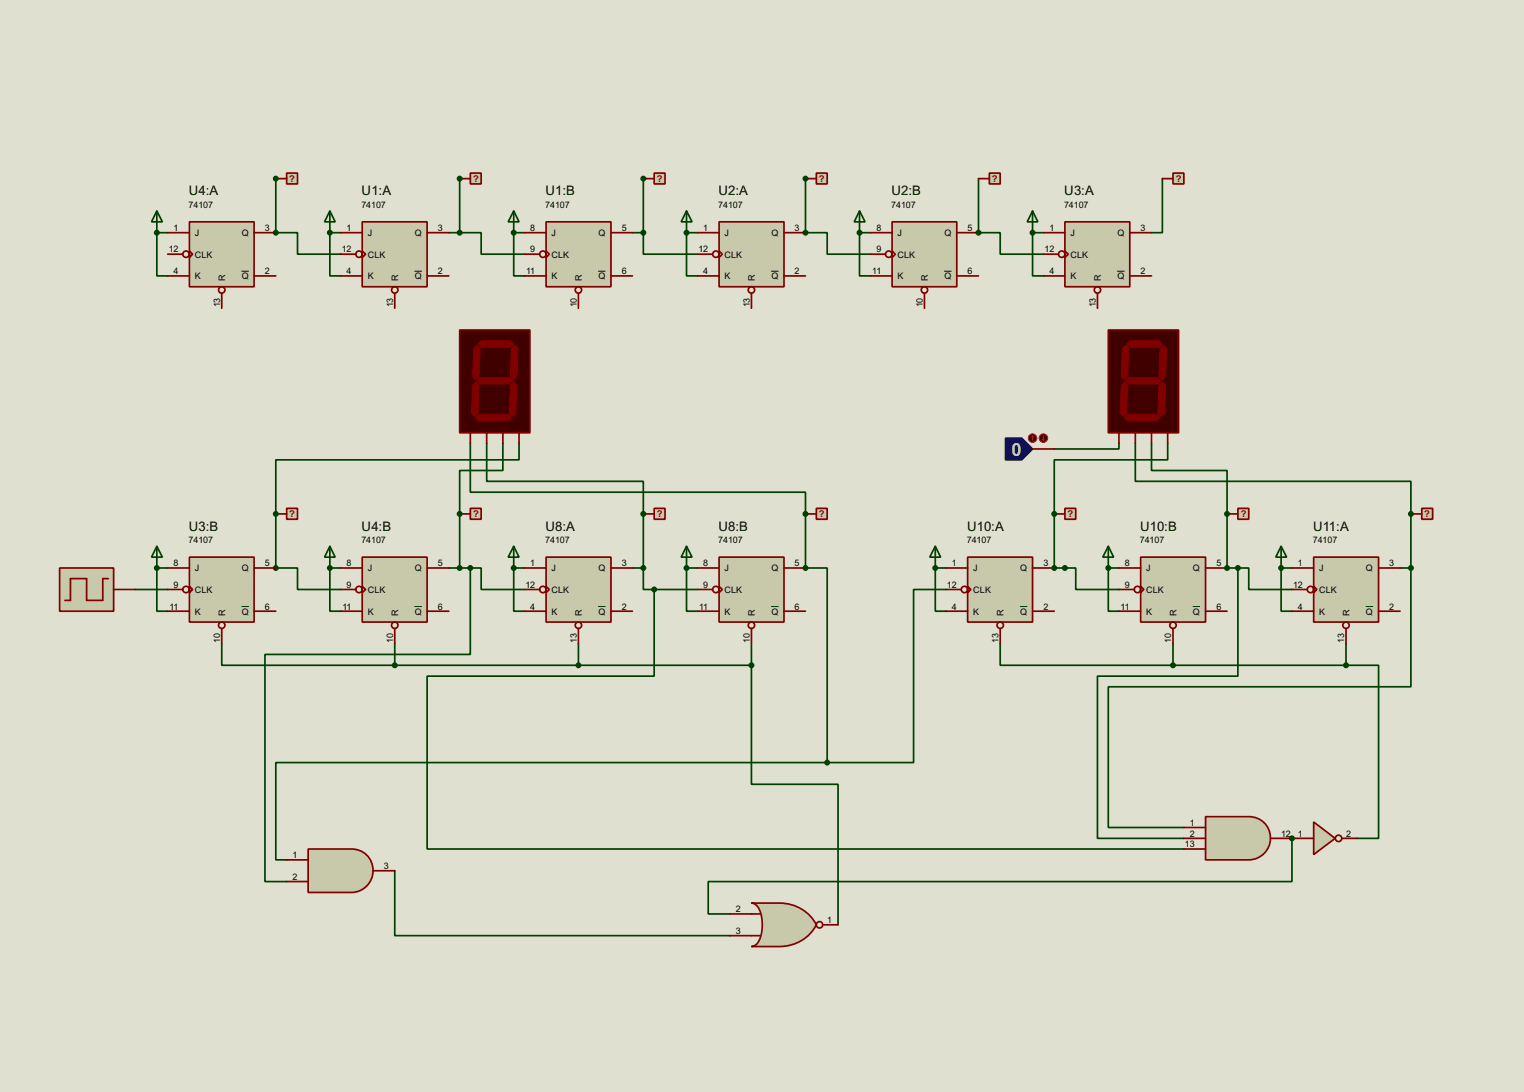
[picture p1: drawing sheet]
<svg xmlns="http://www.w3.org/2000/svg" width="358mm" height="256mm" viewBox="0 0 358 256" stroke-linecap="round" stroke-linejoin="round" font-family="sans-serif">
<path d="M0 0h358.1v256.5h-358.1z" fill="#e0e0d0"/>
<circle cx="64.8" cy="54.7" r=".2" fill="#004000"/>
<path d="M36.9 54.7v10.1h2.5" fill="none" stroke="#004000" stroke-width=".4"/>
<circle cx="36.9" cy="54.7" r=".2" fill="#004000"/>
<path d="M36.9 54.7h2.5M64.8 54.7h5.1v5h10.2M77.5 54.7h2.6" fill="none" stroke="#004000" stroke-width=".4"/>
<circle cx="77.5" cy="54.7" r=".2" fill="#004000"/>
<path d="M77.5 54.7v10.1h2.6M120.7 54.7v10.1h2.5" fill="none" stroke="#004000" stroke-width=".4"/>
<circle cx="120.7" cy="54.7" r=".2" fill="#004000"/>
<path d="M105.5 54.7h7.6v5h10.1M120.7 54.7h2.5M161.3 54.7v10.1h2.6" fill="none" stroke="#004000" stroke-width=".4"/>
<circle cx="161.3" cy="54.7" r=".2" fill="#004000"/>
<path d="M148.6 54.7h2.6v5h12.7M161.3 54.7h2.6M229.9 42v12.7" fill="none" stroke="#004000" stroke-width=".4"/>
<circle cx="229.9" cy="54.7" r=".2" fill="#004000"/>
<path d="M202 54.7v10.1h2.5" fill="none" stroke="#004000" stroke-width=".4"/>
<circle cx="202" cy="54.7" r=".2" fill="#004000"/>
<path d="M202 54.7h2.5M229.9 54.7h5.1v5h10.2M242.6 54.7h2.6M273.1 42v12.7h-2.5" fill="none" stroke="#004000" stroke-width=".4"/>
<circle cx="242.6" cy="54.7" r=".2" fill="#004000"/>
<path d="M242.6 54.7v10.1h2.6" fill="none" stroke="#004000" stroke-width=".4"/>
<circle cx="189.3" cy="54.7" r=".2" fill="#004000"/>
<path d="M64.8 42v12.7M189.3 54.7h5.1v5h10.1" fill="none" stroke="#004000" stroke-width=".4"/>
<circle cx="64.8" cy="42" r=".2" fill="#004000"/>
<path d="M108 42v12.7" fill="none" stroke="#004000" stroke-width=".4"/>
<circle cx="108" cy="42" r=".2" fill="#004000"/>
<path d="M151.2 42v12.7" fill="none" stroke="#004000" stroke-width=".4"/>
<circle cx="151.2" cy="42" r=".2" fill="#004000"/>
<path d="M189.3 42v12.7" fill="none" stroke="#004000" stroke-width=".4"/>
<g fill="#004000">
<circle cx="189.3" cy="42" r=".2"/>
<circle cx="36.9" cy="133.4" r=".2"/>
</g>
<path d="M64.8 133.4h5.1v5.1h10.2M77.5 133.4h2.6" fill="none" stroke="#004000" stroke-width=".4"/>
<circle cx="77.5" cy="133.4" r=".2" fill="#004000"/>
<path d="M77.5 133.4v10.2h2.6M120.7 133.4v10.2h2.5" fill="none" stroke="#004000" stroke-width=".4"/>
<circle cx="120.7" cy="133.4" r=".2" fill="#004000"/>
<path d="M105.5 133.4h2.5M120.7 133.4h2.5M161.3 133.4v10.2h2.6" fill="none" stroke="#004000" stroke-width=".4"/>
<circle cx="161.3" cy="133.4" r=".2" fill="#004000"/>
<path d="M148.6 133.4h2.6M161.3 133.4h2.6" fill="none" stroke="#004000" stroke-width=".4"/>
<circle cx="189.3" cy="133.4" r=".2" fill="#004000"/>
<path d="M64.8 120.7v12.7" fill="none" stroke="#004000" stroke-width=".4"/>
<circle cx="64.8" cy="120.7" r=".2" fill="#004000"/>
<path d="M108 120.7v12.7" fill="none" stroke="#004000" stroke-width=".4"/>
<circle cx="108" cy="120.7" r=".2" fill="#004000"/>
<path d="M151.2 120.7v12.7" fill="none" stroke="#004000" stroke-width=".4"/>
<circle cx="151.2" cy="120.7" r=".2" fill="#004000"/>
<path d="M189.3 120.7v12.7" fill="none" stroke="#004000" stroke-width=".4"/>
<circle cx="189.3" cy="120.7" r=".2" fill="#004000"/>
<path d="M110.5 104.2v11.4h78.8v5.1M114.4 104.2v8.9h36.8v7.6M118.2 104.2v6.3h-10.2v10.2M122 104.2v3.8h-57.2v12.7M36.9 133.4h2.5M108 133.4h5.1v5.1h10.1M189.3 133.4h5.1v45.7" fill="none" stroke="#004000" stroke-width=".4"/>
<circle cx="64.8" cy="133.4" r=".2" fill="#004000"/>
<path d="M36.9 133.4v10.2h2.5M219.8 133.4v10.2h2.5M222.3 138.5h-7.6v40.6h-20.3" fill="none" stroke="#004000" stroke-width=".4"/>
<circle cx="219.8" cy="133.4" r=".2" fill="#004000"/>
<path d="M219.8 133.4h2.5" fill="none" stroke="#004000" stroke-width=".4"/>
<circle cx="288.3" cy="133.4" r=".2" fill="#004000"/>
<path d="M260.4 133.4v10.2h2.5" fill="none" stroke="#004000" stroke-width=".4"/>
<circle cx="260.4" cy="133.4" r=".2" fill="#004000"/>
<path d="M260.4 133.4h2.5M301 133.4h2.6" fill="none" stroke="#004000" stroke-width=".4"/>
<circle cx="301" cy="133.4" r=".2" fill="#004000"/>
<path d="M301 133.4v10.2h2.6" fill="none" stroke="#004000" stroke-width=".4"/>
<circle cx="247.7" cy="133.4" r=".2" fill="#004000"/>
<path d="M247.7 120.7v12.7" fill="none" stroke="#004000" stroke-width=".4"/>
<circle cx="247.7" cy="120.7" r=".2" fill="#004000"/>
<path d="M274.4 104.2v3.8h-26.7v12.7" fill="none" stroke="#004000" stroke-width=".4"/>
<circle cx="331.5" cy="120.7" r=".2" fill="#004000"/>
<path d="M266.8 104.2v8.9h64.7v7.6M288.3 120.7v12.7" fill="none" stroke="#004000" stroke-width=".4"/>
<circle cx="288.3" cy="120.7" r=".2" fill="#004000"/>
<g fill="none" stroke="#004000" stroke-width=".4">
<path d="M262.9 104.2v1.3h-15.2M270.6 104.2v6.3h17.7v10.2M31.8 138.5h7.6M110.5 133.4v20.3h-48.2v53.4h5.1M151.2 133.4v5.1h2.5M153.7 138.5v20.3h-53.3v40.6h177.8M153.7 138.5h10.2M247.7 133.4h5.1v5.1h10.1M288.3 133.4h2.6M290.9 133.4h2.5v5.1h10.2M290.9 133.4v25.4h-33v38.1h20.3M329 133.4h2.5"/>
<path d="M331.5 133.4v27.9h-71.1v33.1h17.8M331.5 120.7v12.7M52.1 151.2v5.1h40.7M92.8 156.3h83.8M92.8 151.2v5.1M135.9 151.2v5.1M176.6 156.3v27.9h20.3v33M176.6 151.2v5.1M194.4 179.1h-129.6v22.9h2.6M92.8 204.5v15.3h78.7"/>
</g>
<circle cx="303.6" cy="196.9" r=".2" fill="#004000"/>
<path d="M303.6 196.9v10.2h-137.2v7.6h5.1" fill="none" stroke="#004000" stroke-width=".4"/>
<circle cx="303.6" cy="196.9" r=".2" fill="#004000"/>
<g fill="none" stroke="#004000" stroke-width=".4">
<path d="M36.9 49.6l1.3 2.5h-2.6zM36.9 49.6v5.1M77.5 49.6l1.3 2.5h-2.5zM77.5 49.6v5.1M120.7 49.6l1.3 2.5h-2.6zM120.7 49.6v5.1M161.3 49.6l1.3 2.5h-2.5zM161.3 49.6v5.1M235 151.2v5.1h40.6M275.6 156.3h40.7M275.6 151.2v5.1M316.3 156.3h7.6v40.6h-5.1"/>
<path d="M316.3 151.2v5.1"/>
</g>
<path d="M67.4 40.7h2.5v2.5h-2.5z" fill="#c8c8aa" stroke="#800000" stroke-width=".4"/>
<path d="M64.8 42h2.6" fill="none" stroke="#800000" stroke-width=".4"/>
<path d="M110.5 40.7h2.6v2.5h-2.6z" fill="#c8c8aa" stroke="#800000" stroke-width=".4"/>
<path d="M108 42h2.5" fill="none" stroke="#800000" stroke-width=".4"/>
<path d="M153.7 40.7h2.6v2.5h-2.6z" fill="#c8c8aa" stroke="#800000" stroke-width=".4"/>
<path d="M151.2 42h2.5" fill="none" stroke="#800000" stroke-width=".4"/>
<path d="M191.8 40.7h2.6v2.5h-2.6z" fill="#c8c8aa" stroke="#800000" stroke-width=".4"/>
<path d="M189.3 42h2.5" fill="none" stroke="#800000" stroke-width=".4"/>
<path d="M44.5 52.1h15.2v15.3h-15.2z" fill="#c8c8aa" stroke="#800000" stroke-width=".4"/>
<g fill="none" stroke="#800000" stroke-width=".4">
<path d="M39.4 54.7h5.1M39.4 59.7h3.6M44.5 59l.8 .7-.8 .8zM59.7 54.7h5.1M39.4 64.8h5.1M52.1 68.9v3.5M59.7 64.8h5.1"/>
<circle cx="43.7" cy="59.7" r=".75"/>
<circle cx="52.1" cy="68.1" r=".75"/>
</g>
<path d="M56.8 63.7h1.7" fill="none" stroke="#000" stroke-width=".23"/>
<g fill="#004000" stroke="#004000" stroke-width=".4">
<circle cx="64.8" cy="54.7" r=".5"/>
<circle cx="36.8" cy="54.7" r=".5"/>
</g>
<path d="M85.1 52.1h15.3v15.3h-15.3z" fill="#c8c8aa" stroke="#800000" stroke-width=".4"/>
<g fill="none" stroke="#800000" stroke-width=".4">
<path d="M80.1 54.7h5M80.1 59.7h3.5M85.1 59l.8 .7-.8 .8zM100.4 54.7h5.1M80.1 64.8h5M92.8 68.9v3.5M100.4 64.8h5.1"/>
<circle cx="84.3" cy="59.7" r=".75"/>
<circle cx="92.7" cy="68.1" r=".75"/>
</g>
<path d="M97.4 63.7h1.7" fill="none" stroke="#000" stroke-width=".23"/>
<circle cx="77.5" cy="54.7" r=".5" fill="#004000" stroke="#004000" stroke-width=".4"/>
<path d="M128.3 52.1h15.3v15.3h-15.3z" fill="#c8c8aa" stroke="#800000" stroke-width=".4"/>
<g fill="none" stroke="#800000" stroke-width=".4">
<path d="M123.2 54.7h5.1M123.2 59.7h3.6M128.3 59l.8 .7-.8 .8zM143.6 54.7h5M123.2 64.8h5.1M135.9 68.9v3.5M143.6 64.8h5"/>
<circle cx="127.5" cy="59.7" r=".75"/>
<circle cx="135.9" cy="68.1" r=".75"/>
</g>
<path d="M140.6 63.7h1.7" fill="none" stroke="#000" stroke-width=".23"/>
<g fill="#004000" stroke="#004000" stroke-width=".4">
<circle cx="120.7" cy="54.7" r=".5"/>
<circle cx="108" cy="54.7" r=".5"/>
</g>
<path d="M169 52.1h15.2v15.3h-15.2z" fill="#c8c8aa" stroke="#800000" stroke-width=".4"/>
<g fill="none" stroke="#800000" stroke-width=".4">
<path d="M163.9 54.7h5.1M163.9 59.7h3.5M169 59l.7 .7-.7 .8zM184.2 54.7h5.1M163.9 64.8h5.1M176.6 68.9v3.5M184.2 64.8h5.1"/>
<circle cx="168.2" cy="59.7" r=".75"/>
<circle cx="176.5" cy="68.1" r=".75"/>
</g>
<path d="M181.2 63.7h1.7" fill="none" stroke="#000" stroke-width=".23"/>
<g fill="#004000" stroke="#004000" stroke-width=".4">
<circle cx="161.3" cy="54.7" r=".5"/>
<circle cx="151.1" cy="54.7" r=".5"/>
</g>
<path d="M202 49.6l1.3 2.5h-2.6zM202 49.6v5.1M242.6 49.6l1.3 2.5h-2.5zM242.6 49.6v5.1" fill="none" stroke="#004000" stroke-width=".4"/>
<path d="M232.5 40.7h2.5v2.5h-2.5z" fill="#c8c8aa" stroke="#800000" stroke-width=".4"/>
<path d="M229.9 42h2.6" fill="none" stroke="#800000" stroke-width=".4"/>
<path d="M275.6 40.7h2.6v2.5h-2.6z" fill="#c8c8aa" stroke="#800000" stroke-width=".4"/>
<path d="M273.1 42h2.5" fill="none" stroke="#800000" stroke-width=".4"/>
<path d="M209.6 52.1h15.2v15.3h-15.2z" fill="#c8c8aa" stroke="#800000" stroke-width=".4"/>
<g fill="none" stroke="#800000" stroke-width=".4">
<path d="M204.5 54.7h5.1M204.5 59.7h3.6M209.6 59l.8 .7-.8 .8zM224.8 54.7h5.1M204.5 64.8h5.1M217.2 68.9v3.5M224.8 64.8h5.1"/>
<circle cx="208.8" cy="59.7" r=".75"/>
<circle cx="217.2" cy="68.1" r=".75"/>
</g>
<path d="M221.9 63.7h1.7" fill="none" stroke="#000" stroke-width=".23"/>
<g fill="#004000" stroke="#004000" stroke-width=".4">
<circle cx="229.9" cy="54.7" r=".5"/>
<circle cx="201.9" cy="54.7" r=".5"/>
</g>
<path d="M250.2 52.1h15.3v15.3h-15.3z" fill="#c8c8aa" stroke="#800000" stroke-width=".4"/>
<g fill="none" stroke="#800000" stroke-width=".4">
<path d="M245.2 54.7h5M245.2 59.7h3.5M250.2 59l.8 .7-.8 .8zM265.5 54.7h5.1M245.2 64.8h5M257.9 68.9v3.5M265.5 64.8h5.1"/>
<circle cx="249.4" cy="59.7" r=".75"/>
<circle cx="257.8" cy="68.1" r=".75"/>
</g>
<path d="M262.5 63.7h1.7" fill="none" stroke="#000" stroke-width=".23"/>
<g fill="#004000" stroke="#004000" stroke-width=".4">
<circle cx="242.6" cy="54.7" r=".5"/>
<circle cx="189.2" cy="54.7" r=".5"/>
<circle cx="64.8" cy="42" r=".5"/>
<circle cx="108" cy="42" r=".5"/>
<circle cx="151.1" cy="42" r=".5"/>
<circle cx="189.2" cy="42" r=".5"/>
</g>
<path d="M36.9 128.3l1.3 2.6h-2.6zM36.9 128.3v5.1M77.5 128.3l1.3 2.6h-2.5zM77.5 128.3v5.1M120.7 128.3l1.3 2.6h-2.6zM120.7 128.3v5.1M161.3 128.3l1.3 2.6h-2.5zM161.3 128.3v5.1" fill="none" stroke="#004000" stroke-width=".4"/>
<path d="M67.4 119.4h2.5v2.6h-2.5z" fill="#c8c8aa" stroke="#800000" stroke-width=".4"/>
<path d="M64.8 120.7h2.6" fill="none" stroke="#800000" stroke-width=".4"/>
<path d="M110.5 119.4h2.6v2.6h-2.6z" fill="#c8c8aa" stroke="#800000" stroke-width=".4"/>
<path d="M108 120.7h2.5" fill="none" stroke="#800000" stroke-width=".4"/>
<path d="M153.7 119.4h2.6v2.6h-2.6z" fill="#c8c8aa" stroke="#800000" stroke-width=".4"/>
<path d="M151.2 120.7h2.5" fill="none" stroke="#800000" stroke-width=".4"/>
<path d="M191.8 119.4h2.6v2.6h-2.6z" fill="#c8c8aa" stroke="#800000" stroke-width=".4"/>
<path d="M189.3 120.7h2.5" fill="none" stroke="#800000" stroke-width=".4"/>
<g fill="#004000" stroke="#004000" stroke-width=".4">
<circle cx="64.8" cy="133.4" r=".5"/>
<circle cx="36.8" cy="133.4" r=".5"/>
</g>
<path d="M85.1 130.9h15.3v15.2h-15.3z" fill="#c8c8aa" stroke="#800000" stroke-width=".4"/>
<g fill="none" stroke="#800000" stroke-width=".4">
<path d="M80.1 133.4h5M80.1 138.5h3.5M85.1 137.7l.8 .8-.8 .7zM100.4 133.4h5.1M80.1 143.6h5M92.8 147.6v3.6M100.4 143.6h5.1"/>
<circle cx="84.3" cy="138.5" r=".75"/>
<circle cx="92.7" cy="146.9" r=".75"/>
</g>
<path d="M97.4 142.5h1.7" fill="none" stroke="#000" stroke-width=".23"/>
<circle cx="77.5" cy="133.4" r=".5" fill="#004000" stroke="#004000" stroke-width=".4"/>
<path d="M128.3 130.9h15.3v15.2h-15.3z" fill="#c8c8aa" stroke="#800000" stroke-width=".4"/>
<g fill="none" stroke="#800000" stroke-width=".4">
<path d="M123.2 133.4h5.1M123.2 138.5h3.6M128.3 137.7l.8 .8-.8 .7zM143.6 133.4h5M123.2 143.6h5.1M135.9 147.6v3.6M143.6 143.6h5"/>
<circle cx="127.5" cy="138.5" r=".75"/>
<circle cx="135.9" cy="146.9" r=".75"/>
</g>
<path d="M140.6 142.5h1.7" fill="none" stroke="#000" stroke-width=".23"/>
<g fill="#004000" stroke="#004000" stroke-width=".4">
<circle cx="120.7" cy="133.4" r=".5"/>
<circle cx="108" cy="133.4" r=".5"/>
</g>
<path d="M169 130.9h15.2v15.2h-15.2z" fill="#c8c8aa" stroke="#800000" stroke-width=".4"/>
<g fill="none" stroke="#800000" stroke-width=".4">
<path d="M163.9 133.4h5.1M163.9 138.5h3.5M169 137.7l.7 .8-.7 .7zM184.2 133.4h5.1M163.9 143.6h5.1M176.6 147.6v3.6M184.2 143.6h5.1"/>
<circle cx="168.2" cy="138.5" r=".75"/>
<circle cx="176.5" cy="146.9" r=".75"/>
</g>
<path d="M181.2 142.5h1.7" fill="none" stroke="#000" stroke-width=".23"/>
<g fill="#004000" stroke="#004000" stroke-width=".4">
<circle cx="161.3" cy="133.4" r=".5"/>
<circle cx="151.1" cy="133.4" r=".5"/>
<circle cx="189.2" cy="133.4" r=".5"/>
<circle cx="64.8" cy="120.7" r=".5"/>
<circle cx="108" cy="120.7" r=".5"/>
<circle cx="151.1" cy="120.7" r=".5"/>
<circle cx="189.2" cy="120.7" r=".5"/>
<circle cx="110.5" cy="133.4" r=".5"/>
</g>
<path d="M108 77.5h16.5v24.2h-16.5z" fill="#400000" stroke="#800000" stroke-width=".4"/>
<g fill="#800000" stroke="#800000" stroke-width=".23">
<path d="M112.3 80.8l.8-.7h6.8l.8 .7-.8 .8h-6.8z" fill-rule="evenodd"/>
<path d="M120.2 81.8l.8-.7 .7 .7-.2 6.6-.8 .8-.8-.8z" fill-rule="evenodd"/>
<path d="M112.1 89.5l.7-.8h6.9l.8 .8-.8 .7h-6.9z" fill-rule="evenodd"/>
<path d="M111.3 81.8l.8-.7 .7 .7-.2 6.6-.8 .8-.7-.8z" fill-rule="evenodd"/>
<path d="M119.9 90.5l.8-.8 .8 .8-.3 6.6-.7 .7-.8-.7z" fill-rule="evenodd"/>
<path d="M111.8 98.1l.8-.8h6.8l.8 .8-.8 .8h-6.8z" fill-rule="evenodd"/>
<path d="M111.1 90.5l.7-.8 .8 .8-.3 6.6-.7 .7-.8-.7z" fill-rule="evenodd"/>
</g>
<path d="M110.5 101.7v2.5M114.4 101.7v2.5M118.2 101.7v2.5M122 101.7v2.5" fill="none" stroke="#800000" stroke-width=".4"/>
<circle cx="194.3" cy="179.1" r=".5" fill="#004000" stroke="#004000" stroke-width=".4"/>
<path d="M44.5 130.9h15.2v15.2h-15.2z" fill="#c8c8aa" stroke="#800000" stroke-width=".4"/>
<g fill="none" stroke="#800000" stroke-width=".4">
<path d="M39.4 133.4h5.1M39.4 138.5h3.6M44.5 137.7l.8 .8-.8 .7zM59.7 133.4h5.1M39.4 143.6h5.1M52.1 147.6v3.6M59.7 143.6h5.1"/>
<circle cx="43.7" cy="138.5" r=".75"/>
<circle cx="52.1" cy="146.9" r=".75"/>
</g>
<path d="M56.8 142.5h1.7" fill="none" stroke="#000" stroke-width=".23"/>
<path d="M219.8 128.3l1.2 2.6h-2.5zM219.8 128.3v5.1" fill="none" stroke="#004000" stroke-width=".4"/>
<path d="M250.2 119.4h2.6v2.6h-2.6z" fill="#c8c8aa" stroke="#800000" stroke-width=".4"/>
<path d="M247.7 120.7h2.5" fill="none" stroke="#800000" stroke-width=".4"/>
<path d="M227.4 130.9h15.2v15.2h-15.2z" fill="#c8c8aa" stroke="#800000" stroke-width=".4"/>
<g fill="none" stroke="#800000" stroke-width=".4">
<path d="M222.3 133.4h5.1M222.3 138.5h3.6M227.4 137.7l.7 .8-.7 .7zM242.6 133.4h5.1M222.3 143.6h5.1M235 147.6v3.6M242.6 143.6h5.1"/>
<circle cx="226.6" cy="138.5" r=".75"/>
<circle cx="235" cy="146.9" r=".75"/>
</g>
<path d="M239.7 142.5h1.7" fill="none" stroke="#000" stroke-width=".23"/>
<circle cx="219.7" cy="133.4" r=".5" fill="#004000" stroke="#004000" stroke-width=".4"/>
<path d="M260.4 128.3l1.3 2.6h-2.6zM260.4 128.3v5.1M301 128.3l1.3 2.6h-2.5zM301 128.3v5.1" fill="none" stroke="#004000" stroke-width=".4"/>
<path d="M290.9 119.4h2.5v2.6h-2.5z" fill="#c8c8aa" stroke="#800000" stroke-width=".4"/>
<path d="M288.3 120.7h2.6" fill="none" stroke="#800000" stroke-width=".4"/>
<path d="M334.1 119.4h2.5v2.6h-2.5z" fill="#c8c8aa" stroke="#800000" stroke-width=".4"/>
<path d="M331.5 120.7h2.6" fill="none" stroke="#800000" stroke-width=".4"/>
<path d="M268 130.9h15.3v15.2h-15.3z" fill="#c8c8aa" stroke="#800000" stroke-width=".4"/>
<g fill="none" stroke="#800000" stroke-width=".4">
<path d="M262.9 133.4h5.1M262.9 138.5h3.6M268 137.7l.8 .8-.8 .7zM283.3 133.4h5M262.9 143.6h5.1M275.6 147.6v3.6M283.3 143.6h5"/>
<circle cx="267.2" cy="138.5" r=".75"/>
<circle cx="275.6" cy="146.9" r=".75"/>
</g>
<path d="M280.3 142.5h1.7" fill="none" stroke="#000" stroke-width=".23"/>
<g fill="#004000" stroke="#004000" stroke-width=".4">
<circle cx="288.3" cy="133.4" r=".5"/>
<circle cx="260.4" cy="133.4" r=".5"/>
</g>
<path d="M308.7 130.9h15.2v15.2h-15.2z" fill="#c8c8aa" stroke="#800000" stroke-width=".4"/>
<g fill="none" stroke="#800000" stroke-width=".4">
<path d="M303.6 133.4h5.1M303.6 138.5h3.5M308.7 137.7l.7 .8-.7 .7zM323.9 133.4h5.1M303.6 143.6h5.1M316.3 147.6v3.6M323.9 143.6h5.1"/>
<circle cx="307.9" cy="138.5" r=".75"/>
<circle cx="316.2" cy="146.9" r=".75"/>
</g>
<path d="M320.9 142.5h1.7" fill="none" stroke="#000" stroke-width=".23"/>
<g fill="#004000" stroke="#004000" stroke-width=".4">
<circle cx="301" cy="133.4" r=".5"/>
<circle cx="247.7" cy="133.4" r=".5"/>
<circle cx="247.7" cy="120.7" r=".5"/>
</g>
<path d="M260.4 77.5h16.5v24.2h-16.5z" fill="#400000" stroke="#800000" stroke-width=".4"/>
<g fill="#800000" stroke="#800000" stroke-width=".23">
<path d="M264.7 80.8l.8-.7h6.8l.8 .7-.8 .8h-6.8z" fill-rule="evenodd"/>
<path d="M272.6 81.8l.8-.7 .7 .7-.2 6.6-.8 .8-.8-.8z" fill-rule="evenodd"/>
<path d="M265.2 88.7h6.9l.8 .8-.8 .7h-6.9l-.7-.7z" fill-rule="evenodd"/>
<path d="M263.7 81.8l.8-.7 .7 .7-.2 6.6-.8 .8-.7-.8z" fill-rule="evenodd"/>
<path d="M272.3 90.5l.8-.8 .8 .8-.3 6.6-.7 .7-.8-.7z" fill-rule="evenodd"/>
<path d="M264.2 98.1l.8-.8h6.8l.8 .8-.8 .8h-6.8z" fill-rule="evenodd"/>
<path d="M263.5 90.5l.7-.8 .8 .8-.3 6.6-.7 .7-.8-.7z" fill-rule="evenodd"/>
</g>
<path d="M262.9 101.7v2.5M266.8 101.7v2.5M270.6 101.7v2.5M274.4 101.7v2.5" fill="none" stroke="#800000" stroke-width=".4"/>
<g fill="#004000" stroke="#004000" stroke-width=".4">
<circle cx="331.5" cy="120.7" r=".5"/>
<circle cx="288.3" cy="120.7" r=".5"/>
</g>
<path d="M236.3 102.9h3.8l2.5 2.6-2.5 2.5h-3.8z" fill-rule="evenodd" fill="#0000c0" stroke="#000080" stroke-width=".4"/>
<path d="M242.6 105.5h5.1" fill="none" stroke="#800000" stroke-width=".4"/>
<circle cx="242.6" cy="102.9" r="1" fill="#400000" stroke="#f00" stroke-width=".23"/>
<path d="M242.6 102.4l-.2 .3M242.6 102.4l.3 .3M242.6 102.4v1" fill="none" stroke="#f00" stroke-width=".23"/>
<circle cx="245.1" cy="102.9" r="1" fill="#400000" stroke="#f00" stroke-width=".23"/>
<path d="M244.9 103.2l.3 .2M245.2 102.4v1M245.4 103.2l-.2 .2" fill="none" stroke="#f00" stroke-width=".23"/>
<g fill="#004000" stroke="#004000" stroke-width=".4">
<circle cx="250.2" cy="133.4" r=".5"/>
<circle cx="290.8" cy="133.4" r=".5"/>
<circle cx="331.5" cy="133.4" r=".5"/>
</g>
<path d="M14 133.4h12.7v10.2h-12.7z" fill="#c8c8aa" stroke="#800000" stroke-width=".4"/>
<path d="M25.5 135.9h-1.3v5.1h-3.8v-5.1h-3.8v5.1h-1.3M26.7 138.5h5.1" fill="none" stroke="#800000" stroke-width=".4"/>
<path d="M283.3 191.8h10.1a5.1 5.1 0 0 1 5.1 5.1 5.1 5.1 0 0 1-5.1 5.1h-10.1z" fill-rule="evenodd" fill="#c8c8aa" stroke="#800000" stroke-width=".4"/>
<path d="M278.2 194.4h5.1M278.2 196.9h5.1M278.2 199.4h5.1M298.5 196.9h5.1" fill="none" stroke="#800000" stroke-width=".4"/>
<circle cx="153.7" cy="138.5" r=".5" fill="#004000" stroke="#004000" stroke-width=".4"/>
<path d="M72.4 199.4h10.2a5.1 5.1 0 0 1 5.1 5.1 5.1 5.1 0 0 1-5.1 5.1h-10.2z" fill-rule="evenodd" fill="#c8c8aa" stroke="#800000" stroke-width=".4"/>
<path d="M67.4 202h5M67.4 207.1h5M87.7 204.5h5.1" fill="none" stroke="#800000" stroke-width=".4"/>
<path d="M176.6 212.1h6.6a9.6 9.6 0 0 1 8.6 5.1 9.5 9.5 0 0 1-8.6 5.1h-6.6a3.2 3.2 0 0 0 2.3-3.1 7.8 7.8 0 0 0-1.3-6.7z" fill-rule="evenodd" fill="#c8c8aa" stroke="#800000" stroke-width=".4"/>
<g fill="none" stroke="#800000" stroke-width=".4">
<path d="M171.5 219.8h7.1M171.5 214.7h7.1M193.3 217.2h3.6"/>
<circle cx="192.5" cy="217.2" r=".75"/>
</g>
<g fill="#004000" stroke="#004000" stroke-width=".4">
<circle cx="176.5" cy="156.3" r=".5"/>
<circle cx="135.9" cy="156.3" r=".5"/>
<circle cx="92.7" cy="156.3" r=".5"/>
</g>
<path d="M308.7 193.1l5 3.8-5 3.8z" fill="#c8c8aa" stroke="#800000" stroke-width=".4"/>
<g fill="none" stroke="#800000" stroke-width=".4">
<path d="M303.6 196.9h5.1M315.3 196.9h3.5"/>
<circle cx="314.5" cy="196.9" r=".75"/>
</g>
<g fill="#004000" stroke="#004000" stroke-width=".4">
<circle cx="303.5" cy="196.9" r=".5"/>
<circle cx="316.2" cy="156.3" r=".5"/>
<circle cx="275.6" cy="156.3" r=".5"/>
</g>
<text font-size="4.8" fill="#c0c0c0" x="237.7" y="107">0</text>
<g font-size="3.5">
<text x="44.4" y="45.9">U4:A</text>
<text x="85" y="45.9">U1:A</text>
<text x="128.2" y="45.9">U1:B</text>
<text x="168.8" y="45.9">U2:A</text>
<text x="209.5" y="45.9">U2:B</text>
<text x="250.1" y="45.9">U3:A</text>
<text x="44.4" y="124.7">U3:B</text>
<text x="85" y="124.7">U4:B</text>
<text x="128.2" y="124.7">U8:A</text>
<text x="168.8" y="124.7">U8:B</text>
<text x="227.2" y="124.7">U10:A</text>
<text x="267.9" y="124.7">U10:B</text>
<text x="308.5" y="124.7">U11:A</text>
</g>
<g font-size="2.5" fill="#800000">
<text x="68" y="42.7">?</text>
<text x="111.2" y="42.7">?</text>
<text x="154.3" y="42.7">?</text>
<text x="192.4" y="42.7">?</text>
<text x="233.1" y="42.7">?</text>
<text x="276.3" y="42.7">?</text>
<text x="68" y="121.5">?</text>
<text x="111.2" y="121.5">?</text>
<text x="154.3" y="121.5">?</text>
<text x="192.4" y="121.5">?</text>
<text x="250.9" y="121.5">?</text>
<text x="291.5" y="121.5">?</text>
<text x="334.7" y="121.5">?</text>
</g>
<g font-size="2.4">
<text x="44.3" y="48.8">74107</text>
<text x="84.9" y="48.8">74107</text>
<text x="128.1" y="48.8">74107</text>
<text x="168.8" y="48.8">74107</text>
<text x="209.4" y="48.8">74107</text>
<text x="250" y="48.8">74107</text>
<text x="39.7" y="59.3">12</text>
<text x="40.8" y="54.3">1</text>
<text x="45.8" y="55.4">J</text>
<text x="56.8" y="55.4">Q</text>
<text x="62.3" y="54.3">3</text>
<text x="80.3" y="59.3">12</text>
<text x="81.5" y="54.3">1</text>
<text x="86.4" y="55.4">J</text>
<text x="97.4" y="55.4">Q</text>
<text x="102.9" y="54.3">3</text>
<text x="124.6" y="54.3">8</text>
<text x="124.6" y="59.3">9</text>
<text x="129.6" y="55.4">J</text>
<text x="140.6" y="55.4">Q</text>
<text x="146.1" y="54.3">5</text>
<text x="164.1" y="59.3">12</text>
<text x="165.3" y="54.3">1</text>
<text x="170.2" y="55.4">J</text>
<text x="181.2" y="55.4">Q</text>
<text x="186.7" y="54.3">3</text>
<text x="205.9" y="54.3">8</text>
<text x="205.9" y="59.3">9</text>
<text x="210.9" y="55.4">J</text>
<text x="221.9" y="55.4">Q</text>
<text x="227.4" y="54.3">5</text>
<text x="245.4" y="59.3">12</text>
<text x="246.6" y="54.3">1</text>
<text x="251.5" y="55.4">J</text>
<text x="262.5" y="55.4">Q</text>
<text x="268" y="54.3">3</text>
<text x="40.8" y="64.4">4</text>
<text x="45.8" y="60.5">CLK</text>
<text x="45.8" y="65.6">K</text>
<text x="56.8" y="65.6">Q</text>
<text x="62.3" y="64.4">2</text>
<text x="81.5" y="64.4">4</text>
<text x="86.4" y="60.5">CLK</text>
<text x="86.4" y="65.6">K</text>
<text x="97.4" y="65.6">Q</text>
<text x="102.9" y="64.4">2</text>
<text x="123.6" y="64.4">11</text>
<text x="129.6" y="60.5">CLK</text>
<text x="129.6" y="65.6">K</text>
<text x="140.6" y="65.6">Q</text>
<text x="146.1" y="64.4">6</text>
<text x="165.3" y="64.4">4</text>
<text x="170.2" y="60.5">CLK</text>
<text x="170.2" y="65.6">K</text>
<text x="181.2" y="65.6">Q</text>
<text x="186.7" y="64.4">2</text>
<text x="204.9" y="64.4">11</text>
<text x="210.9" y="60.5">CLK</text>
<text x="210.9" y="65.6">K</text>
<text x="221.9" y="65.6">Q</text>
<text x="227.4" y="64.4">6</text>
<text x="246.6" y="64.4">4</text>
<text x="251.5" y="60.5">CLK</text>
<text x="251.5" y="65.6">K</text>
<text x="262.5" y="65.6">Q</text>
<text x="268" y="64.4">2</text>
<text x="52.9" y="66" transform="rotate(-90 52.9 66)">R</text>
<text x="93.6" y="66" transform="rotate(-90 93.6 66)">R</text>
<text x="136.7" y="66" transform="rotate(-90 136.7 66)">R</text>
<text x="177.4" y="66" transform="rotate(-90 177.4 66)">R</text>
<text x="218" y="66" transform="rotate(-90 218 66)">R</text>
<text x="258.7" y="66" transform="rotate(-90 258.7 66)">R</text>
<text x="51.7" y="72.2" transform="rotate(-90 51.7 72.2)">13</text>
<text x="92.4" y="72.2" transform="rotate(-90 92.4 72.2)">13</text>
<text x="135.5" y="72.2" transform="rotate(-90 135.5 72.2)">10</text>
<text x="176.2" y="72.2" transform="rotate(-90 176.2 72.2)">13</text>
<text x="216.8" y="72.2" transform="rotate(-90 216.8 72.2)">10</text>
<text x="257.5" y="72.2" transform="rotate(-90 257.5 72.2)">13</text>
<text x="44.3" y="127.6">74107</text>
<text x="84.9" y="127.6">74107</text>
<text x="128.1" y="127.6">74107</text>
<text x="168.8" y="127.6">74107</text>
<text x="227.2" y="127.6">74107</text>
<text x="267.8" y="127.6">74107</text>
<text x="308.5" y="127.6">74107</text>
<text x="40.8" y="133">8</text>
<text x="45.8" y="134.2">J</text>
<text x="56.8" y="134.2">Q</text>
<text x="62.3" y="133">5</text>
<text x="81.5" y="133">8</text>
<text x="86.4" y="134.2">J</text>
<text x="97.4" y="134.2">Q</text>
<text x="102.9" y="133">5</text>
<text x="124.6" y="133">1</text>
<text x="129.6" y="134.2">J</text>
<text x="140.6" y="134.2">Q</text>
<text x="146.1" y="133">3</text>
<text x="165.3" y="133">8</text>
<text x="170.2" y="134.2">J</text>
<text x="181.2" y="134.2">Q</text>
<text x="186.7" y="133">5</text>
<text x="223.7" y="133">1</text>
<text x="228.7" y="134.2">J</text>
<text x="239.7" y="134.2">Q</text>
<text x="245.2" y="133">3</text>
<text x="264.3" y="133">8</text>
<text x="269.3" y="134.2">J</text>
<text x="280.3" y="134.2">Q</text>
<text x="285.8" y="133">5</text>
<text x="305" y="133">1</text>
<text x="309.9" y="134.2">J</text>
<text x="320.9" y="134.2">Q</text>
<text x="326.4" y="133">3</text>
<text x="39.8" y="143.2">11</text>
<text x="40.8" y="138.1">9</text>
<text x="45.8" y="139.3">CLK</text>
<text x="62.3" y="143.2">6</text>
<text x="80.5" y="143.2">11</text>
<text x="81.5" y="138.1">9</text>
<text x="86.4" y="139.3">CLK</text>
<text x="102.9" y="143.2">6</text>
<text x="123.5" y="138.1">12</text>
<text x="124.6" y="143.2">4</text>
<text x="129.6" y="139.3">CLK</text>
<text x="146.1" y="143.2">2</text>
<text x="164.3" y="143.2">11</text>
<text x="165.3" y="138.1">9</text>
<text x="170.2" y="139.3">CLK</text>
<text x="186.7" y="143.2">6</text>
<text x="222.5" y="138.1">12</text>
<text x="223.7" y="143.2">4</text>
<text x="228.7" y="139.3">CLK</text>
<text x="245.2" y="143.2">2</text>
<text x="263.3" y="143.2">11</text>
<text x="264.3" y="138.1">9</text>
<text x="269.3" y="139.3">CLK</text>
<text x="285.8" y="143.2">6</text>
<text x="303.8" y="138.1">12</text>
<text x="305" y="143.2">4</text>
<text x="309.9" y="139.3">CLK</text>
<text x="326.4" y="143.2">2</text>
<text x="45.8" y="144.4">K</text>
<text x="52.9" y="144.8" transform="rotate(-90 52.9 144.8)">R</text>
<text x="56.8" y="144.4">Q</text>
<text x="86.4" y="144.4">K</text>
<text x="93.6" y="144.8" transform="rotate(-90 93.6 144.8)">R</text>
<text x="97.4" y="144.4">Q</text>
<text x="129.6" y="144.4">K</text>
<text x="136.7" y="144.8" transform="rotate(-90 136.7 144.8)">R</text>
<text x="140.6" y="144.4">Q</text>
<text x="170.2" y="144.4">K</text>
<text x="177.4" y="144.8" transform="rotate(-90 177.4 144.8)">R</text>
<text x="181.2" y="144.4">Q</text>
<text x="228.7" y="144.4">K</text>
<text x="235.8" y="144.8" transform="rotate(-90 235.8 144.8)">R</text>
<text x="239.7" y="144.4">Q</text>
<text x="269.3" y="144.4">K</text>
<text x="276.4" y="144.8" transform="rotate(-90 276.4 144.8)">R</text>
<text x="280.3" y="144.4">Q</text>
<text x="309.9" y="144.4">K</text>
<text x="317.1" y="144.8" transform="rotate(-90 317.1 144.8)">R</text>
<text x="320.9" y="144.4">Q</text>
<text x="51.7" y="150.9" transform="rotate(-90 51.7 150.9)">10</text>
<text x="92.4" y="150.9" transform="rotate(-90 92.4 150.9)">10</text>
<text x="135.5" y="150.9" transform="rotate(-90 135.5 150.9)">13</text>
<text x="176.2" y="150.9" transform="rotate(-90 176.2 150.9)">10</text>
<text x="234.6" y="150.9" transform="rotate(-90 234.6 150.9)">13</text>
<text x="275.2" y="150.9" transform="rotate(-90 275.2 150.9)">10</text>
<text x="315.9" y="150.9" transform="rotate(-90 315.9 150.9)">13</text>
<text x="279.6" y="194">1</text>
<text x="279.6" y="196.5">2</text>
<text x="301" y="196.5">12</text>
<text x="305" y="196.5">1</text>
<text x="316.3" y="196.5">2</text>
<text x="68.8" y="201.6">1</text>
<text x="278.4" y="199">13</text>
<text x="68.8" y="206.7">2</text>
<text x="90.2" y="204.1">3</text>
<text x="172.9" y="214.3">2</text>
<text x="172.9" y="219.4">3</text>
<text x="194.4" y="216.8">1</text>
</g>
</svg>
